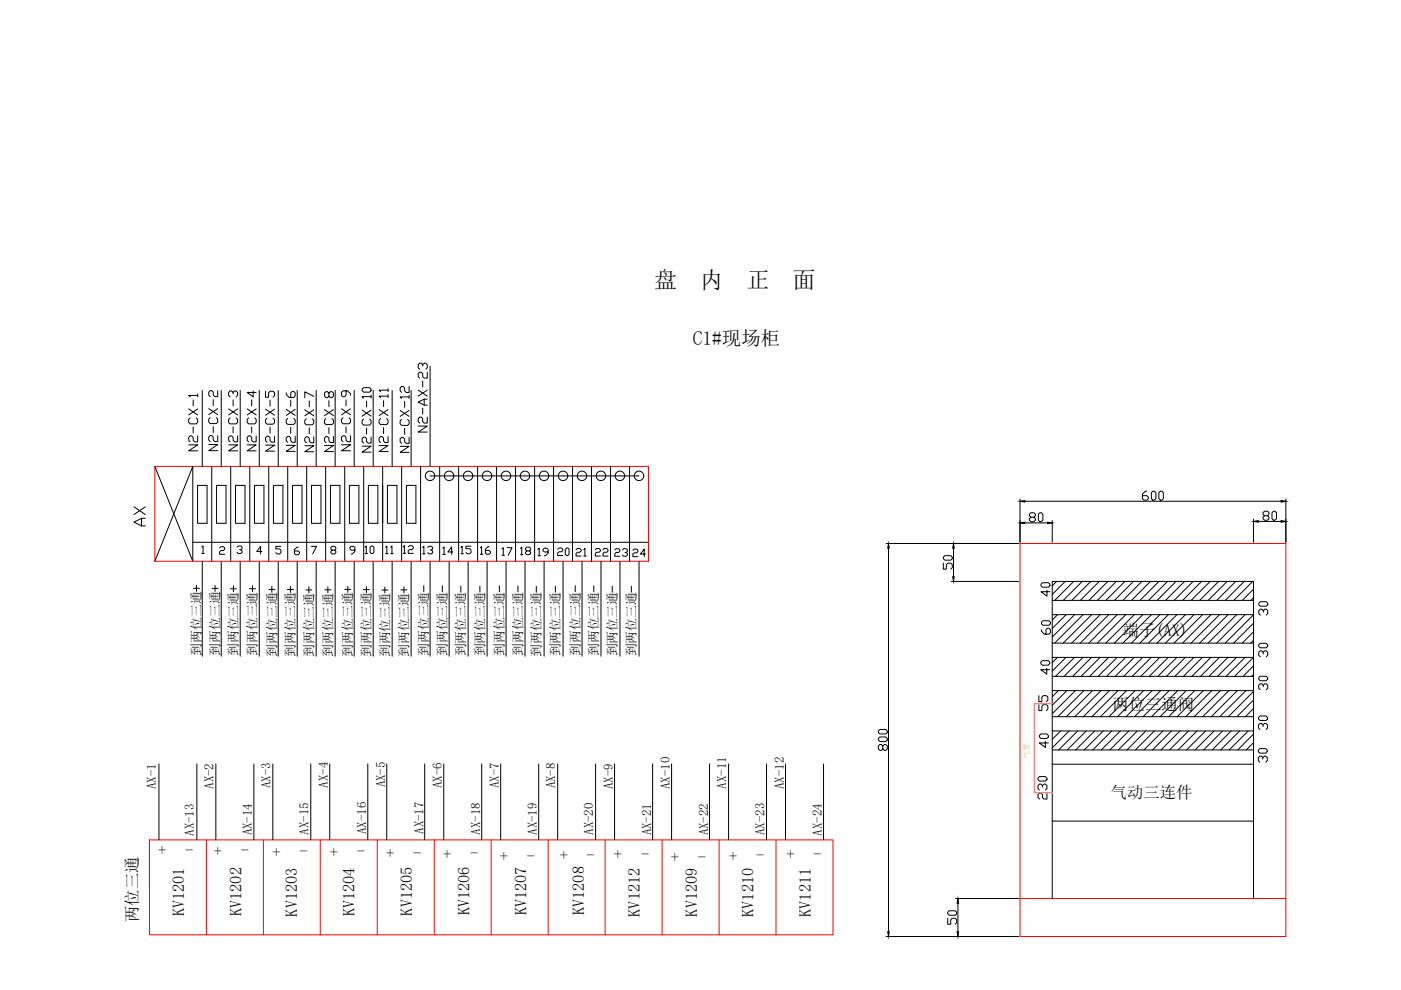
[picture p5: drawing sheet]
<svg xmlns="http://www.w3.org/2000/svg" width="297mm" height="210mm" viewBox="0 0 297 210" stroke-linecap="round" stroke-linejoin="round" font-family="sans-serif">
<!-- layer: 0 -->
<g fill="none" stroke="#f00" stroke-width=".21">
<path d="M32.8 98.9h104.7v20.1h-104.7zM31.7 178.1v20.1h144.9v-20.1h-144.9v10M43.8 178.1v20.1M55.8 178.1v20.1M67.9 178.1v20.1M80 178.1v20.1M92.1 178.1v20.1M104.1 178.1v20.1M116.2 178.1v20.1M128.3 178.1v20.1M140.4 178.1v20.1M152.5 178.1v20.1"/>
<path d="M164.5 178.1v20.1M216.3 190.5v-75.3h56.3v83.4h-56.3v-8.1h56.3"/>
</g>
<g fill="none" stroke="#000" stroke-width=".21">
<path d="M91.2 77.6v21.3M32.8 98.9l8.1 20.1v-20.1l-8.1 20.1M42.9 84.8v14.1M44.9 98.9v20.1M46.9 84.8v14.1M48.9 98.9v20.1M50.9 84.8v14.1M53 98.9v20.1M55 84.8v14.1M57 98.9v20.1M59 84.8v14.1M61 98.9v20.1"/>
<path d="M63 84.8v14.1M65 98.9v20.1M67 84.8v14.1M69 98.9v20.1M71.1 84.8v14.1M73.1 98.9v20.1M75.1 84.8v14.1M77.1 98.9v20.1M79.1 84.8v14.1M81.1 98.9v20.1M83.1 84.8v14.1M85.2 98.9v20.1"/>
<path d="M87.2 84.8v14.1M89.2 98.9v20.1M93.2 98.9v20.1M97.2 98.9v20.1M101.3 98.9v20.1M105.3 98.9v20.1M109.3 98.9v20.1M113.3 98.9v20.1M117.4 98.9v20.1M121.4 98.9v20.1M125.4 98.9v20.1M129.4 98.9v20.1"/>
<path d="M133.5 98.9v20.1M40.9 115h96.6M41.9 102.9h2v8.1h-2zM42.8 116l.3-.3v1.6M42.8 117.3h.5M42.9 119v20.1M45.9 102.9h2v8.1h-2zM46.6 116.2l.2-.3h.6l.2 .3v.2l-.2 .3h-.6l-.2 .3v.5h1M46.9 119v20.1M49.9 102.9h2v8.1h-2zM50.2 116l.3-.2h.6l.2 .2v.3l-.2 .3h-.3M50.9 119v20.1"/>
<path d="M51.1 116.6l.2 .2v.3l-.2 .3h-.6l-.3-.3M54 102.9h2v8.1h-2zM55 119v20.1M55.5 116.9h-1.1l.8-1.1v1.7M58 102.9h2v8.1h-2zM59 119v20.1M59.6 115.8h-1.1v.6h.8l.3 .2v.6l-.3 .3h-.5l-.3-.3M62 102.9h2v8.1h-2zM63 119v20.1M63.2 116h-.3l-.5 .5v.8l.3 .3h.5l.3-.3v-.2l-.3-.3h-.8M66 115.8h1.1l-.8 1.7M66 102.9h2.1v8.1h-2.1z"/>
<path d="M67 119v20.1M70.1 102.9h2v8.1h-2zM70.4 116.6l-.3-.2v-.3l.3-.3h.6l.2 .3v.3l-.2 .2h-.6l-.3 .3v.3l.3 .3h.6l.2-.3v-.3l-.2-.3M71.1 119v20.1M74.1 102.9h2v8.1h-2zM75.1 119v20.1M75.2 116.6h-.8l-.2-.2v-.3l.2-.3h.6l.2 .3v.8l-.5 .6h-.3M78.1 102.9h2v8.1h-2zM79.1 119v20.1M82.1 102.9h2.1v8.1h-2.1zM83.1 119v20.1M86.2 102.9h2v8.1h-2z"/>
<path d="M86.6 116l.2-.3h.6l.2 .3v.2l-.2 .3h-.6l-.2 .3v.5h1M87.2 119v20.1M91.2 119v20.1M91.2 100.9h44.3M95.2 119v20.1M96 117h-1l.8-1v1.6M99.3 119v20.1M103.3 119v20.1M103.7 115.9h-.3l-.5 .5v.8l.3 .3h.5l.3-.3v-.2l-.3-.3h-.8M107.3 119v20.1M111.3 119v20.1M115.4 119v20.1"/>
<path d="M116.2 117h-.8l-.3-.2v-.3l.3-.3h.5l.3 .3v.8l-.5 .5h-.3M119.4 119v20.1M123.4 119v20.1M127.4 119v20.1M131.4 119v20.1M135.5 119v20.1M187.9 115.2h28.1M188.4 116.2v81.3M200 119.4v1.3h.6v-1l.4-.3h.6l.3 .3v.7l-.3 .3M200 118.1l.3-.3h1.3l.3 .3v.3l-.3 .4h-1.3l-.3-.4zM202.2 116.2v6.1M216.3 105.8v9.2"/>
<path d="M217.3 106.3h54.3M217.3 110.9h4.8M218.6 109.7l-.4-.4v-.3l.4-.3h.6l.3 .3v.3l-.3 .4h-.6l-.4 .3v.3l.4 .3h.6l.3-.3v-.3l-.3-.3M220.2 109l.3-.3h.3l.3 .3v1.3l-.3 .3h-.3l-.3-.3zM223.1 110.4v4.6M243.2 104.1h-.4l-.6 .7v.9l.3 .3h.7l.3-.3v-.3l-.3-.3h-1M244.1 104.5l.3-.4h.4l.3 .4v1.2l-.3 .3h-.4l-.3-.3zM245.7 104.5l.3-.4h.3l.4 .4v1.2l-.4 .3h-.3l-.3-.3zM265.8 110v5M266.8 110.6h4.8M268.1 109.3l-.3-.3v-.3l.3-.3h.6l.3 .3v.3l-.3 .3h-.6l-.3 .4v.3l.3 .3h.6l.3-.3v-.3l-.3-.4M269.7 108.7l.3-.3h.3l.3 .3v1.3l-.3 .3h-.3l-.3-.3z"/>
<path d="M272.6 105.8v9.2M41 124.7h1.3M41.7 124.1v1.3M45 124.8h1.2M45.6 124.1v1.3M68.9 125.1h1.3M69.5 124.4v1.3M73.1 125h1.3M73.7 124.3v1.3M77 125h1.3M77.7 124.4v1.2M89.9 124.2v1.3"/>
<path d="M93.8 124.2v1.3M97.7 124.3v1.3M101.7 124.3v1.2M105.9 124.2v1.3M109.8 124.2v1.3M113.7 124.3v1.3M117.8 124.3v1.3M122 124.2v1.3M125.9 124.2v1.3M129.8 124.3v1.3M133.9 124.3v1.3M201.7 123.3h14.3"/>
<path d="M223.1 127.3v3h42.7l-6 6.1M223.1 130.3v6.1h42.7M223.1 136.4v3h42.7l-4.1 4M223.1 139.4v4h42.7M226 139.4l-2.9 2.9M226 130.3l-2.9 2.9M227.6 123.3l-4 4M227.8 139.4l-4 4M227.8 130.3l-4.7 4.8M229.5 123.3l-4.1 4M229.6 139.4l-4 4M229.6 130.3l-6 6.1"/>
<path d="M231.3 123.3l-4.1 4M231.4 139.4l-4 4M231.5 130.3l-6.1 6.1M233.1 123.3l-4.1 4M233.2 139.4l-4 4M233.3 130.3l-6.1 6.1M234.9 123.3l-4 4M235.1 139.4l-4.1 4M235.1 130.3l-6.1 6.1M236.7 123.3l-4 4M236.9 139.4l-4.1 4M236.9 130.3l-6.1 6.1"/>
<path d="M238.5 123.3l-4 4M238.7 139.4l-4.1 4M238.7 130.3l-6.1 6.1M240.3 123.3l-4 4M240.5 139.4l-4 4M240.5 130.3l-6.1 6.1M242.1 123.3l-4 4M242.3 139.4l-4 4M242.3 130.3l-6 6.1M243.9 123.3l-4 4M244.1 139.4l-4 4M244.1 130.3l-6 6.1"/>
<path d="M245.7 123.3l-4 4M245.9 139.4l-4 4M245.9 130.3l-6 6.1M247.5 123.3l-4 4M247.7 139.4l-4 4M247.7 130.3l-6 6.1M249.3 123.3l-4 4M249.5 139.4l-4 4M249.5 130.3l-6 6.1M251.1 123.3l-4 4M251.3 139.4l-4 4M251.3 130.3l-6 6.1"/>
<path d="M253 123.3l-4.1 4M253.1 139.4l-4 4M253.2 130.3l-6.1 6.1M254.8 123.3l-4.1 4M254.9 139.4l-4 4M255 130.3l-6.1 6.1M256.6 123.3l-4.1 4M256.7 139.4l-4 4M256.8 130.3l-6.1 6.1M258.4 123.3l-4 4M258.6 139.4l-4.1 4M258.6 130.3l-6.1 6.1"/>
<path d="M260.2 123.3l-4 4M260.4 139.4l-4.1 4M260.4 130.3l-6.1 6.1M262 123.3l-4 4M262.2 139.4l-4.1 4M262.2 130.3l-6.1 6.1M263.8 123.3l-4 4M264 139.4l-4.1 4M264 130.3l-6 6.1M265.6 123.3l-4 4M265.8 127.3h-42.7v-4h42.7v67.2M265.8 124.9l-2.4 2.4"/>
<path d="M265.8 132.1l-4.2 4.3M265.8 134l-2.4 2.4M186.2 156.6l.3-.3h1.3l.3 .3v.3l-.3 .3h-1.3l-.3-.3zM186.2 155l.3-.3h1.3l.3 .3v.3l-.3 .3h-1.3l-.3-.3zM187.2 158.2l.3-.4h.3l.3 .4v.6l-.3 .3h-.3l-.3-.3v-.6l-.3-.4h-.4l-.3 .4v.6l.3 .3h.4l.3-.3M223.1 143.4v3h42.7M223.1 146.4v5.6h42.7M223.1 152v3h42.7M223.1 155v4h42.7M223.1 159v3h42.7M226.2 146.4l-3.1 3.1M226.7 155l-3.6 3.6"/>
<path d="M228 146.4l-4.9 4.9M228.5 155l-4 4M229.8 146.4l-5.5 5.6M230.3 155l-4 4M231.6 146.4l-5.5 5.6M232.1 155l-4 4M233.4 146.4l-5.5 5.6M233.9 155l-4 4M235.2 146.4l-5.5 5.6M235.7 155l-4 4M237 146.4l-5.5 5.6M237.5 155l-4 4"/>
<path d="M238.8 146.4l-5.5 5.6M239.3 155l-4 4M240.7 146.4l-5.6 5.6M241.1 155l-4 4M242.5 146.4l-5.6 5.6M243 155l-4.1 4M244.3 146.4l-5.6 5.6M244.8 155l-4.1 4M246.1 146.4l-5.6 5.6M246.6 155l-4.1 4M247.9 146.4l-5.5 5.6M248.4 155l-4.1 4"/>
<path d="M249.7 146.4l-5.5 5.6M250.2 155l-4.1 4M251.5 146.4l-5.5 5.6M252 155l-4 4M253.3 146.4l-5.5 5.6M253.8 155l-4 4M255.1 146.4l-5.5 5.6M255.6 155l-4 4M256.9 146.4l-5.5 5.6M257.4 155l-4 4M258.7 146.4l-5.5 5.6M259.2 155l-4 4"/>
<path d="M260.5 146.4l-5.5 5.6M261 155l-4 4M262.3 146.4l-5.5 5.6M262.8 155l-4 4M264.2 146.4l-5.6 5.6M264.6 155l-4 4M265.8 146.6l-5.4 5.4M265.8 148.4l-3.6 3.6M265.8 150.2l-1.8 1.8M265.8 155.6l-3.4 3.4M265.8 157.5l-1.6 1.5M265.8 141.2l-2.2 2.2"/>
<path d="M33.7 162v16.1M41.7 162v16.1M45.8 162v16.1M53.8 162v16.1M57.8 162v16.1M65.9 162v16.1M69.9 162v16.1M78 162v16.1M82 162v16.1M90 162v16.1M94.1 162v16.1M102.1 162v16.1"/>
<path d="M106.2 162v16.1M114.2 162v16.1M118.2 162v16.1M126.3 162v16.1M130.3 162v16.1M138.4 162v16.1M142.4 162v16.1M150.4 162v16.1M154.5 162v16.1M162.5 162v16.1M166.5 162v16.1M174.6 162v16.1"/>
<path d="M223.1 162v12.1h42.7M223.1 174.1v16.4M187.9 198.6h28.1M200.9 194.7v1.3h.7v-1l.3-.3h.6l.3 .3v.6l-.3 .4M200.9 193.4l.4-.3h1.2l.3 .3v.3l-.3 .4h-1.2l-.4-.4zM202.6 190.5h13.4M203.1 191.5v6"/>
<circle cx="91.2" cy="100.9" r="1.01"/>
<circle cx="95.2" cy="100.9" r="1.01"/>
<circle cx="99.2" cy="100.9" r="1.01"/>
<circle cx="103.3" cy="100.9" r="1.01"/>
<circle cx="107.3" cy="100.9" r="1.01"/>
<circle cx="111.3" cy="100.9" r="1.01"/>
<circle cx="115.3" cy="100.9" r="1.01"/>
<circle cx="119.4" cy="100.9" r="1.01"/>
<circle cx="123.4" cy="100.9" r="1.01"/>
<circle cx="127.4" cy="100.9" r="1.01"/>
<circle cx="131.4" cy="100.9" r="1.01"/>
<circle cx="135.5" cy="100.9" r="1.01"/>
</g>
<path d="M188.4 115.2l.1 1h-.3zM202.2 115.2l.1 1h-.3zM216.3 106.3l1-.2v.3zM216.3 110.9l1-.2v.3zM222.1 110.7l1 .2-1 .1zM265.8 110.6l1-.2v.3zM271.6 106.1l1 .2-1 .1zM271.6 110.4l1 .2-1 .1zM202 122.3h.3l-.1 1zM188.2 197.5h.3l-.1 1.1zM203.1 190.5l.1 1h-.3zM202.9 197.5h.3l-.1 1.1z" fill="#000" stroke="#000" stroke-width=".21"/>
<g fill="none" stroke="#fff" stroke-width=".21">
<path d="M226.9 162l-3.8 3.8M228.7 162l-5.6 5.6M230.5 162l-7.4 7.4M232.3 162l-9.2 9.2M234.1 162l-11 11M235.9 162l-12.1 12.1M237.7 162l-12.1 12.1M239.5 162l-12.1 12.1M241.3 162l-12 12.1M243.1 162l-12 12.1M244.9 162l-12 12.1M246.7 162l-12 12.1"/>
<path d="M248.6 162l-12.1 12.1M250.4 162l-12.1 12.1M252.2 162l-12.1 12.1M254 162l-12.1 12.1M255.8 162l-12.1 12.1M257.6 162l-12.1 12.1M259.4 162l-12.1 12.1M261.2 162l-12.1 12.1M263 162l-12.1 12.1M264.8 162l-12 12.1M265.8 162.9l-11.2 11.2M265.8 164.7l-9.4 9.4"/>
<path d="M265.8 166.5l-7.6 7.6M265.8 168.3l-5.8 5.8M265.8 170.1l-4 4M265.8 171.9l-2.2 2.2M265.8 173.7l-.4 .4"/>
</g>
<path d="M219.3 149.2v18.9h3.8" fill="none" stroke="#f1eb1f" stroke-width=".3"/>
<text font-size="5.7" x="32.1" y="112.9" transform="rotate(-90 32.1 112.9)">AX</text>
<g font-size="5.3">
<text x="72" y="97" transform="rotate(-90 72 97)">N2-CX-8</text>
<text x="80.1" y="97" transform="rotate(-90 80.1 97)">N2-CX-10</text>
<text x="83.6" y="97" transform="rotate(-90 83.6 97)">N2-CX-11</text>
<text x="224" y="127.7" transform="rotate(-90 224 127.7)">40</text>
<text x="224" y="135.8" transform="rotate(-90 224 135.8)">60</text>
<text x="223.7" y="159.8" transform="rotate(-90 223.7 159.8)">40</text>
<text x="223.3" y="170.7" transform="rotate(-90 223.3 170.7)">230</text>
</g>
<g font-size="4.9">
<text x="138.7" y="61.2">盘</text>
<text x="148.5" y="61.2">内</text>
<text x="158.3" y="61.2">正</text>
<text x="168" y="61.2">面</text>
<text x="91.7" y="92.8" transform="rotate(-90 91.7 92.8)">N2-AX-23</text>
<text x="43" y="96.7" transform="rotate(-90 43 96.7)">N2-CX-1</text>
<text x="47.3" y="96.7" transform="rotate(-90 47.3 96.7)">N2-CX-2</text>
<text x="51.5" y="96.7" transform="rotate(-90 51.5 96.7)">N2-CX-3</text>
<text x="55.4" y="96.7" transform="rotate(-90 55.4 96.7)">N2-CX-4</text>
<text x="59.3" y="97" transform="rotate(-90 59.3 97)">N2-CX-5</text>
<text x="63.9" y="97" transform="rotate(-90 63.9 97)">N2-CX-6</text>
<text x="67.7" y="97" transform="rotate(-90 67.7 97)">N2-CX-7</text>
<text x="75.5" y="96.7" transform="rotate(-90 75.5 96.7)">N2-CX-9</text>
<text x="87.8" y="97" transform="rotate(-90 87.8 97)">N2-CX-12</text>
<text x="109.4" y="118.9">18</text>
<text x="121.4" y="119.2">21</text>
<text x="125.2" y="119.2">22</text>
<text x="133.3" y="119.2">24</text>
<text x="269.9" y="131.6" transform="rotate(-90 269.9 131.6)">30</text>
<text x="269.9" y="140.4" transform="rotate(-90 269.9 140.4)">30</text>
<text x="223.7" y="144.3" transform="rotate(-90 223.7 144.3)">40</text>
<text x="269.9" y="147.5" transform="rotate(-90 269.9 147.5)">30</text>
<text x="269.9" y="155.9" transform="rotate(-90 269.9 155.9)">30</text>
<text x="269.9" y="163" transform="rotate(-90 269.9 163)">30</text>
</g>
<text font-size="4.9" fill="#f1eb1f" x="223.3" y="152" transform="rotate(-90 223.3 152)">55</text>
<g font-size="4.4">
<text x="76.6" y="118.5">10</text>
<text x="80.8" y="118.5">11</text>
<text x="88.5" y="118.5">13</text>
<text x="97" y="118.5">15</text>
<text x="105.5" y="118.9">17</text>
<text x="117.5" y="118.9">20</text>
<text x="56.1" y="127">+</text>
<text x="60" y="127">+</text>
<text x="63.9" y="127">+</text>
<text x="80.1" y="127">+</text>
<text x="84" y="127">+</text>
</g>
<text font-size="4.1" x="146.9" y="73.2">C1#现场柜</text>
<g font-size="4">
<text x="48" y="126.6">+</text>
<text x="51.9" y="126.6">+</text>
</g>
<g font-size="3.5">
<text x="238" y="134.8">端子(AX)</text>
<text x="235.8" y="150.4">两位三通阀</text>
<text x="235.5" y="169.2">气动三连件</text>
<text x="33.5" y="181.5">+</text>
<text x="39.3" y="181.4">-</text>
<text x="45.4" y="181.7">+</text>
<text x="51.1" y="181.6">-</text>
<text x="57.8" y="181.9">+</text>
<text x="63.5" y="181.8">-</text>
<text x="70" y="181.9">+</text>
<text x="75.7" y="181.7">-</text>
<text x="81.9" y="182.2">+</text>
<text x="87.6" y="182.1">-</text>
<text x="93.9" y="182.3">+</text>
<text x="99.7" y="182.2">-</text>
<text x="106" y="182.8">+</text>
<text x="111.7" y="182.7">-</text>
<text x="118.7" y="182.6">+</text>
<text x="124.4" y="182.5">-</text>
<text x="130.2" y="182.4">+</text>
<text x="135.9" y="182.3">-</text>
<text x="142.2" y="183">+</text>
<text x="148" y="182.9">-</text>
<text x="154.6" y="182.7">+</text>
<text x="160.3" y="182.6">-</text>
<text x="166.7" y="182.4">+</text>
<text x="172.5" y="182.3">-</text>
<text x="29.2" y="195.5" transform="rotate(-90 29.2 195.5)">两位三通</text>
<text x="39" y="194.3" transform="rotate(-90 39 194.3)">KV1201</text>
<text x="51.2" y="194.3" transform="rotate(-90 51.2 194.3)">KV1202</text>
<text x="63" y="194.3" transform="rotate(-90 63 194.3)">KV1203</text>
<text x="75.1" y="194.3" transform="rotate(-90 75.1 194.3)">KV1204</text>
<text x="87.4" y="194.1" transform="rotate(-90 87.4 194.1)">KV1205</text>
<text x="99.5" y="194.1" transform="rotate(-90 99.5 194.1)">KV1206</text>
<text x="111.6" y="194.1" transform="rotate(-90 111.6 194.1)">KV1207</text>
<text x="123.8" y="194.1" transform="rotate(-90 123.8 194.1)">KV1208</text>
<text x="135.6" y="194.4" transform="rotate(-90 135.6 194.4)">KV1212</text>
<text x="147.8" y="194.4" transform="rotate(-90 147.8 194.4)">KV1209</text>
<text x="159.7" y="194.4" transform="rotate(-90 159.7 194.4)">KV1210</text>
<text x="171.9" y="194.4" transform="rotate(-90 171.9 194.4)">KV1211</text>
</g>
<g font-size="2.7">
<text x="42.6" y="139" transform="rotate(-90 42.6 139)">到两位三通</text>
<text x="46.5" y="139" transform="rotate(-90 46.5 139)">到两位三通</text>
<text x="50.4" y="139.1" transform="rotate(-90 50.4 139.1)">到两位三通</text>
<text x="54.5" y="139.1" transform="rotate(-90 54.5 139.1)">到两位三通</text>
<text x="58.6" y="139.2" transform="rotate(-90 58.6 139.2)">到两位三通</text>
<text x="62.5" y="139.3" transform="rotate(-90 62.5 139.3)">到两位三通</text>
<text x="66.4" y="139.3" transform="rotate(-90 66.4 139.3)">到两位三通</text>
<text x="70.5" y="139.3" transform="rotate(-90 70.5 139.3)">到两位三通</text>
<text x="74.7" y="139.2" transform="rotate(-90 74.7 139.2)">到两位三通</text>
<text x="78.6" y="139.3" transform="rotate(-90 78.6 139.3)">到两位三通</text>
<text x="82.5" y="139.4" transform="rotate(-90 82.5 139.4)">到两位三通</text>
<text x="86.6" y="139.3" transform="rotate(-90 86.6 139.3)">到两位三通</text>
<text x="90.8" y="139.1" transform="rotate(-90 90.8 139.1)">到两位三通</text>
<text x="94.7" y="139.1" transform="rotate(-90 94.7 139.1)">到两位三通</text>
<text x="98.7" y="139.2" transform="rotate(-90 98.7 139.2)">到两位三通</text>
<text x="102.7" y="139.2" transform="rotate(-90 102.7 139.2)">到两位三通</text>
<text x="106.8" y="139.1" transform="rotate(-90 106.8 139.1)">到两位三通</text>
<text x="110.8" y="139.1" transform="rotate(-90 110.8 139.1)">到两位三通</text>
<text x="114.7" y="139.2" transform="rotate(-90 114.7 139.2)">到两位三通</text>
<text x="118.7" y="139.2" transform="rotate(-90 118.7 139.2)">到两位三通</text>
<text x="122.9" y="139.1" transform="rotate(-90 122.9 139.1)">到两位三通</text>
<text x="126.9" y="139.1" transform="rotate(-90 126.9 139.1)">到两位三通</text>
<text x="130.8" y="139.2" transform="rotate(-90 130.8 139.2)">到两位三通</text>
<text x="134.8" y="139.2" transform="rotate(-90 134.8 139.2)">到两位三通</text>
<text x="33" y="167.3" transform="rotate(-90 33 167.3)">AX-1</text>
<text x="45.3" y="167.3" transform="rotate(-90 45.3 167.3)">AX-2</text>
<text x="57.3" y="167.1" transform="rotate(-90 57.3 167.1)">AX-3</text>
<text x="69.5" y="167" transform="rotate(-90 69.5 167)">AX-4</text>
<text x="81.7" y="167" transform="rotate(-90 81.7 167)">AX-5</text>
<text x="93.7" y="167.1" transform="rotate(-90 93.7 167.1)">AX-6</text>
<text x="105.7" y="167.1" transform="rotate(-90 105.7 167.1)">AX-7</text>
<text x="117.7" y="167.2" transform="rotate(-90 117.7 167.2)">AX-8</text>
<text x="129.9" y="167.3" transform="rotate(-90 129.9 167.3)">AX-9</text>
<text x="142" y="167.3" transform="rotate(-90 142 167.3)">AX-10</text>
<text x="154" y="167.2" transform="rotate(-90 154 167.2)">AX-11</text>
<text x="166.2" y="167.3" transform="rotate(-90 166.2 167.3)">AX-12</text>
<text x="41.1" y="177.2" transform="rotate(-90 41.1 177.2)">AX-13</text>
<text x="53.4" y="177.1" transform="rotate(-90 53.4 177.1)">AX-14</text>
<text x="65.4" y="177" transform="rotate(-90 65.4 177)">AX-15</text>
<text x="77.6" y="176.8" transform="rotate(-90 77.6 176.8)">AX-16</text>
<text x="89.8" y="176.8" transform="rotate(-90 89.8 176.8)">AX-17</text>
<text x="101.8" y="177" transform="rotate(-90 101.8 177)">AX-18</text>
<text x="113.8" y="177" transform="rotate(-90 113.8 177)">AX-19</text>
<text x="125.8" y="177" transform="rotate(-90 125.8 177)">AX-20</text>
<text x="138" y="177.1" transform="rotate(-90 138 177.1)">AX-21</text>
<text x="150.1" y="177.1" transform="rotate(-90 150.1 177.1)">AX-22</text>
<text x="162.1" y="177" transform="rotate(-90 162.1 177)">AX-23</text>
<text x="174.3" y="177.2" transform="rotate(-90 174.3 177.2)">AX-24</text>
</g>
<text font-size="1.7" fill="#f1eb1f" x="218.2" y="160.9" transform="rotate(-90 218.2 160.9)">气管</text>
</svg>
